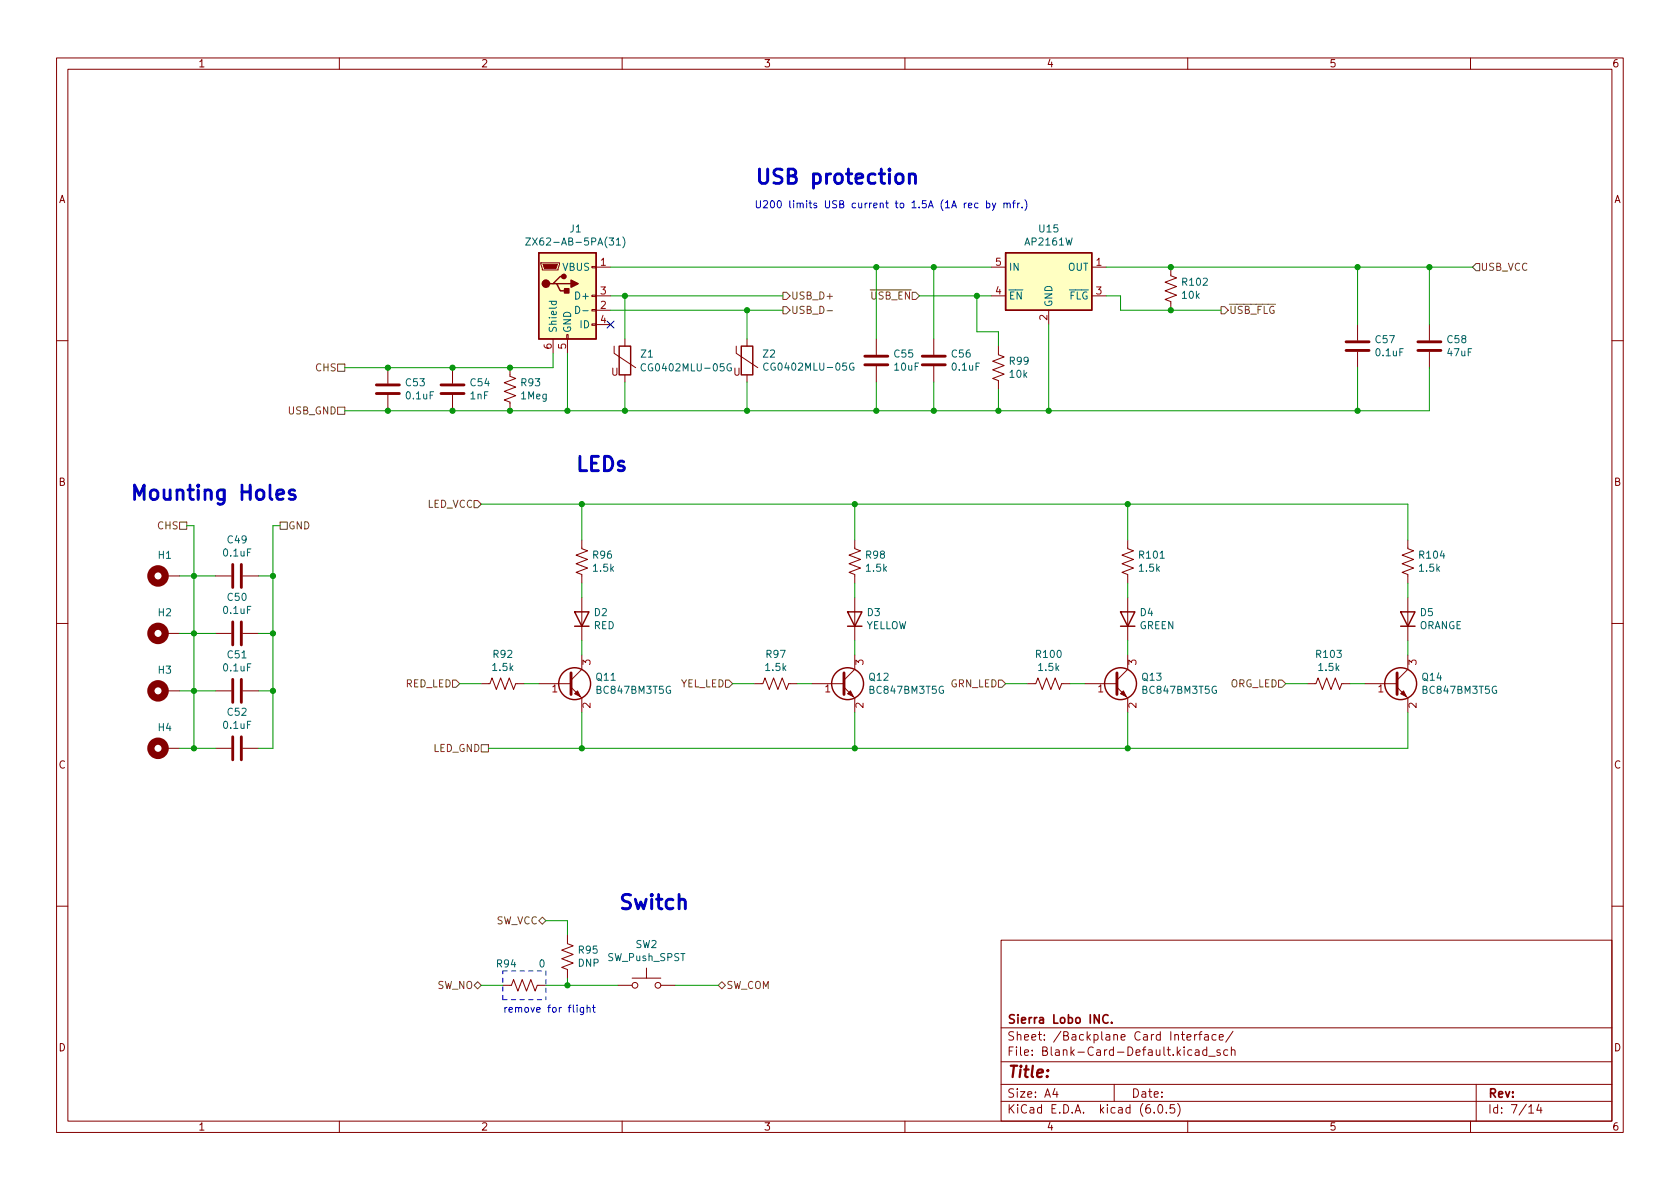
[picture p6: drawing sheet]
<svg xmlns="http://www.w3.org/2000/svg" width="297mm" height="210mm" viewBox="0 0 297 210" stroke-linecap="round" stroke-linejoin="round" font-family="sans-serif">
<g fill="none" stroke="#840000" stroke-width=".18">
<path d="M10 10.2h277v190.1h-277zM12 12.2h273v186.1h-273zM60 10.2v2M110 10.2v2M160 10.2v2M210 10.2v2M260 10.2v2M95.6 46.5h3.3v.2l-.2 1h-2.8zM97.8 59.9v2.6M100.2 59.2h.3v.7h-.3zM100.3 59.9v2.6M104.6 57.3h.8v.2h-.8z"/>
<path d="M104.6 54.7h.8v.3h-.8zM104.6 52.2h.8v.2h-.8zM104.6 47.1h.8v.3h-.8zM105.4 47.2h2.5M105.4 52.3h2.5M105.4 54.9h2.5M105.4 57.4h2.5M110.5 59.9v1.3M132.1 59.9v1.3M154.9 59.9v2.8M165.1 59.9v2.8M175.3 47.2h2.5"/>
<path d="M175.3 52.3h2.5M185.4 54.9v2.5M193 47.2h2.6M193 52.3h2.6M207 47.2v1.6l1 .3-2 .8 2 .8-2 .7 2 .8-2 .8 1 .3v1.6M240 57.4v2.8M252.7 57.4v2.8M10 60.2h2M68.6 65v2.8M68.6 69.8v2.8M80 65v2.8M80 69.8v2.8"/>
<path d="M90.2 65v1.5l1 .4-2 .8 2 .7-2 .8 2 .8-2 .7 1 .4v1.5M108.6 61.2v1.3l3.8 2.5M110.5 66.3v1.3M130.2 61.2v1.3l3.8 2.5M132.1 66.3v1.3M154.9 64.8v2.8M165.1 64.8v2.8M176.5 61.2v1.5l1 .4-2 .8 2 .7-2 .8 2 .8-2 .7 1 .4v1.5M240 62.2v2.8M252.7 62.2v2.8M285 60.2h2M102.9 95.5v1.5l1 .4-2 .8 2 .7-2 .8 2 .8-2 .7 1 .4v1.5"/>
<path d="M151.1 95.5v1.5l1 .4-2 .8 2 .7-2 .8 2 .8-2 .7 1 .4v1.5M199.4 95.5v1.5l1 .4-2 .8 2 .7-2 .8 2 .8-2 .7 1 .4v1.5M248.9 95.5v1.5l1 .4-2 .8 2 .7-2 .8 2 .8-2 .7 1 .4v1.5M10 110.2h2M29.2 101.8h2.5M29.2 112h2.5M38.1 101.8h2.8M38.1 112h2.8M42.9 101.8h2.8M42.9 112h2.8M102.9 105.7v7.6M102.9 115.8v2.6l-1.9 1.9"/>
<path d="M151.1 105.7v7.6M151.1 115.8v2.6l-1.9 1.9M199.4 105.7v7.6M199.4 115.8v2.6l-1.9 1.9M248.9 105.7v7.6M248.9 115.8v2.6l-1.9 1.9M285 110.2h2M29.2 132.3h2.5M29.2 122.2h2.5M38.1 132.3h2.8M38.1 122.2h2.8M42.9 132.3h2.8"/>
<path d="M42.9 122.2h2.8M85.1 120.9h1.5l.4-1 .8 2 .7-2 .8 2 .7-2 .8 2 .4-1h1.5M95.2 120.9h5.8M101 121.5l1.9 1.9v2.6M133.3 120.9h1.6l.4-1 .7 2 .8-2 .7 2 .8-2 .8 2 .3-1h1.6M143.5 120.9h5.7M149.2 121.5l1.9 1.9v2.6M181.6 120.9h1.5l.4-1 .8 2 .7-2 .8 2 .8-2 .7 2 .4-1h1.5M191.8 120.9h5.7M197.5 121.5l1.9 1.9v2.6M231.1 120.9h1.6l.3-1 .8 2 .8-2 .7 2 .8-2 .8 2 .3-1h1.6M241.3 120.9h5.7"/>
<path d="M247 121.5l1.9 1.9v2.6M10 160.2h2M88.9 174.2h1.5l.4-1 .8 2.1 .7-2.1 .8 2.1 .8-2.1 .7 2.1 .4-1.1h1.5M100.3 165.3v1.6l1 .4-2 .7 2 .8-2 .7 2 .8-2 .8 1 .3v1.6M109.2 174.2h2.6M111.8 173h5M114.3 171.2v1.8M116.8 174.2h2.6M177 166.3h108v32h-108zM285 160.2h2M60 198.3v2M110 198.3v2"/>
<path d="M160 198.3v2M177 194.8h108M177 191.8h108M177 187.8h108M177 181.8h108M186.5 192.5l-.4 1h1M186.9 193v1M197 191.8v3M204.1 196.7v.1M204.9 195.4l.2-.1a.81 .81 0 0 1 .6 .7 .81 .81 0 0 1-.3 .8h-.2a.81 .81 0 0 1-.6-.6 .81 .81 0 0 1 .3-.8zM206.2 196.7v.1M207.6 195.3h-.7v.7l.2-.1 .5 .1 .1 .2-.1 .5-.2 .1-.5-.1"/>
<path d="M208.2 195.1a1.72 1.72 0 0 1 0 2.3M209.9 183.4l.7-.1-.1-.3-.4-.1-.2 .2v.8h.6M210 198.3v2M211.2 182.9v1M211.4 185.7h.5l.1 .9M211.6 182.9l-.2 .1-.2 .2M211.9 182.9h.6M212 186l-.5 .1a.29 .29 0 0 0-.2 .2 .29 .29 0 0 0 .2 .3h.5M212.5 182.4l-.4 .2v1.3M213 183h.6v.9M213.4 185.7l-.5-.1-.3 .3v.4l.2 .3h.6M213.4 185.1v1.5"/>
<path d="M213.6 183.3l-.5 .1a.29 .29 0 0 0-.2 .2 .29 .29 0 0 0 .2 .3h.5M213.7 186.8h1.2M215 183l-.4-.1-.3 .3v.4l.1 .3h.6M215.6 183.4l.7-.1-.1-.3-.4-.1-.2 .2v.8h.6M215.7 185.7l-.3-.1-.3 .2 .1 .3 .5 .1v.4h-.6M217.1 185.7l-.5-.1-.2 .3v.4l.1 .3h.6M217.7 185.8l.2-.2 .4 .1 .1 .9M217.7 185.1v1.5M218 182.4l-1.3 1.9M260 198.3v2M261 191.8v6.5M270.3 195.8l.4-.5v1.5"/>
<path d="M270.3 196.8h.9M272.1 195.3l-.4 1h.9M272.4 195.8v1"/>
<circle cx="112.3" cy="174.2" r=".51"/>
<circle cx="116.3" cy="174.2" r=".51"/>
</g>
<path d="M195.9 179.6a.6 .6 0 0 0-.7 0 .6 .6 0 0 0-.2 .7 .56 .56 0 0 0 .3 .6 .56 .56 0 0 0 .6-.1M196.6 180.8v.1" fill="none" stroke="#840000" stroke-width=".3"/>
<g fill="none" stroke="#840000" stroke-width=".25">
<path d="M95.2 44.7h10.2v15.2h-10.2zM97.8 50.2h.6l.7 1.2h1.2M98.4 50.2h2.6M99.7 48.9h-.6l-1.3 1.3h-.6M177.8 44.7h15.2v10.2h-15.2zM109.5 61.2h2v5.1h-2zM131.1 61.2h2v5.1h-2zM101.6 108.2h2.5l-1.2 2.5zM101.6 110.7h2.5M149.9 108.2h2.5l-1.3 2.5zM149.9 110.7h2.5M198.1 108.2h2.6l-1.3 2.5z"/>
<path d="M198.1 110.7h2.6M247.6 108.2h2.6l-1.3 2.5zM247.6 110.7h2.6"/>
<circle cx="101.6" cy="120.9" r="2.82"/>
<circle cx="149.9" cy="120.9" r="2.82"/>
<circle cx="198.1" cy="120.9" r="2.82"/>
<circle cx="247.6" cy="120.9" r="2.82"/>
</g>
<g fill="none" stroke="#840000" stroke-width=".51">
<path d="M66.5 69.6h4.1M66.5 68.1h4.1M78 69.6h4M78 68.1h4M152.9 64.5h4.1M152.9 63h4.1M163.1 64.5h4M163.1 63h4M238 62h4.1M238 60.4h4.1M250.7 62h4.1M250.7 60.4h4.1"/>
<path d="M41.1 99.8v4.1M42.7 99.8v4.1M41.1 110v4M42.7 110v4M101 119v3.8M149.2 119v3.8M197.5 119v3.8M247 119v3.8M41.1 120.1v4.1M41.1 130.3v4.1M42.7 120.1v4.1M42.7 130.3v4.1"/>
</g>
<g fill="none" stroke="#840000" stroke-width="1.3">
<circle cx="27.9" cy="112" r="1.27"/>
<circle cx="27.9" cy="101.8" r="1.27"/>
<circle cx="27.9" cy="122.2" r="1.27"/>
<circle cx="27.9" cy="132.3" r="1.27"/>
</g>
<g fill="#840000" stroke="#840000" stroke-width=".18">
<path d="M247.6 122.7l.6-.5 .5 1z"/>
<path d="M150.4 122.2l.5 1-1-.5z"/>
<path d="M198.1 122.7l.5-.5 .5 1z"/>
<path d="M101.6 122.7l.5-.5 .5 1z"/>
<path d="M96 46.7h2.6l-.3 .8h-2z"/>
</g>
<g fill="#ffffc2" stroke="#ffffc2" stroke-width=".18">
<path d="M177.8 44.7h15.2v10.2h-15.2z"/>
<path d="M95.2 44.7h10.2v15.2h-10.2z"/>
</g>
<g fill="#840000" stroke="#840000" stroke-width=".25">
<path d="M101 49.5l1.2 .7-1.2 .6z"/>
<path d="M99.8 51h.8v.8h-.8z"/>
<circle cx="96.5" cy="50.2" r=".63"/>
<circle cx="99.7" cy="48.9" r=".38"/>
</g>
<path d="M92.9 42.1h.9l-.9 1.2h.9M97.1 53.3h1.3M97.6 53.3l-.1 .3 .3 .3 .5-.1v-.5M101.8 54.2a.64 .64 0 0 1 .7 .6 .64 .64 0 0 1-.7 .6zM103 54.9h1M109 42.4l.3-.3v1.2M109 43.3h.7M110.1 41.9a1.46 1.46 0 0 1 0 1.9M114.1 64.4a.6 .6 0 0 0-.8 .5 .6 .6 0 0 0 .6 .7l.2-.1M129.3 64.4a.59 .59 0 0 0-.8 .6 .59 .59 0 0 0 .8 .5v-.5h-.2M135.8 64.3a.6 .6 0 0 0-.8 .4 .6 .6 0 0 0 .6 .8l.2-.2M150.9 64.3a.59 .59 0 0 0-.7 .5 .59 .59 0 0 0 .7 .6l.1-.5h-.3" fill="none" stroke="#006464" stroke-width=".18"/>
<g fill="none" stroke="#725600" stroke-width=".18">
<path d="M138.4 54.2h.7l.6 .7-.6 .6h-.7zM138.4 51.7h.7l.6 .6-.6 .7h-.7zM146.2 54.9h1M161.3 51.7h.6l.7 .6-.7 .7h-.6zM215.9 54.2h.6l.7 .7-.7 .6h-.6zM261 46.6h.6v1.3h-.6l-.7-.7zM59.7 72h1.3v1.3h-1.3zM59.7 64.4h1.3v1.3h-1.3zM31.7 92.3h1.3v1.3h-1.3zM49.5 92.3h1.3v1.3h-1.3zM83.8 88.5h.7l.6 .6-.6 .7h-.7zM80 120.3h.6l.7 .6-.7 .6h-.6z"/>
<path d="M85.1 131.7h1.3v1.3h-1.3zM128.3 120.3h.6l.6 .6-.6 .6h-.6zM176.5 120.3h.7l.6 .6-.6 .6h-.7zM226.1 120.3h.6l.6 .6-.6 .6h-.6zM83.8 174.2l.7-.6 .6 .6-.6 .7zM95.2 162.8l.7-.6 .6 .6-.6 .6zM127 174.2l.6-.6 .7 .6-.7 .7z"/>
</g>
<path d="M160.8 31a.63 .63 0 0 1 1.1 .1v1.3M160.8 30.7v1.7M52.1 86.7l-.6-.1-.4 .4 .2 .3 .8 .3 .1 .2-.1 .4-.2 .1-.8-.1" fill="none" stroke="#0000c2" stroke-width=".51"/>
<g fill="none" stroke="#0000c2" stroke-width=".18">
<path d="M171.2 36.3l.6-.1v-.2l-.4-.1-.2 .2 .1 .6h.5M172.9 36l-.3-.1-.3 .3 .1 .5h.5M174.4 36l.4-.1 .2 .3-.1 .5h-.5M174.4 35.5v1.3M175.5 35.9l.3 .9M176.1 35.9l-.5 1.2-.1 .1M177.5 36l.2-.1 .3 .1 .1 .8M177.5 35.9v.9M178.1 36.1l.1-.2 .3 .1 .1 .8M179 35.9h.5M179.5 35.5l-.3 .2v1.1M179.9 35.9v.9"/>
<path d="M180.3 35.9l-.4 .3M180.7 36.6v.2M181.2 35.3a1.46 1.46 0 0 1 0 1.9M103.2 178.2v1l-.3 .2h-.3M103.2 178.2h-.4l-.2 .2 .1 .5h.5M103.8 178.3l.2-.1h.3v.8M103.8 177.7v1.3M104.8 178.2h.4M104.9 177.7v1.1l.3 .2"/>
</g>
<path d="M88.9 171.7h7.6M88.9 176.8h7.6M88.9 176.8v-5.1M96.5 171.7v5.1" fill="none" stroke="#0000c2" stroke-width=".18" stroke-dasharray=".8 .8"/>
<g fill="none" stroke="#009600" stroke-width=".18">
<path d="M107.9 47.2h67.4M107.9 54.9h30.5M107.9 52.3h30.5M110.5 52.3v7.6M132.1 54.9v5M154.9 47.2v12.7M162.6 52.3h12.7M165.1 47.2v12.7M172.7 52.3v6.4h3.8v2.5M185.4 57.4v15.2M195.6 47.2h64.7M195.6 52.3h2.5v2.6h17.8"/>
<path d="M240 47.2v10.2M252.7 47.2v10.2M97.8 62.5v2.5h-36.8M100.3 62.5v10.1M110.5 67.6v5M132.1 67.6v5M154.9 67.6v5M165.1 67.6v5M176.5 68.8v3.8M240 65v7.6M252.7 65v7.6h-191.7M33 93h1.3v39.3"/>
<path d="M49.5 93h-1.2v39.3h-2.6M85.1 89.1h163.8v6.4M102.9 89.1v6.4M151.1 89.1v6.4M199.4 89.1v6.4M31.7 112h6.4M31.7 101.8h6.4M45.7 112h2.6M45.7 101.8h2.6M102.9 103.1v2.6M102.9 113.3v2.5M151.1 103.1v2.6"/>
<path d="M151.1 113.3v2.5M199.4 103.1v2.6M199.4 113.3v2.5M248.9 103.1v2.6M248.9 113.3v2.5M31.7 132.3h6.4M31.7 122.2h6.4M45.7 122.2h2.6M81.3 120.9h3.8M92.7 120.9h2.5M102.9 126v6.3M129.5 120.9h3.8"/>
<path d="M141 120.9h2.5M151.1 126v6.3M177.8 120.9h3.8M189.2 120.9h2.6M199.4 126v6.3M227.3 120.9h3.8M238.8 120.9h2.5M248.9 126v6.3h-162.5M85.1 174.2h3.8M96.5 162.8h3.8v2.5M96.5 174.2h12.7M100.3 173v1.2"/>
<path d="M119.4 174.2h7.6"/>
</g>
<path d="M107.3 56.8l1.3 1.2M108.6 56.8l-1.3 1.2" fill="none" stroke="#000084" stroke-width=".18"/>
<g fill="#009600" stroke="#009600" stroke-width=".18">
<circle cx="34.3" cy="101.8" r=".46"/>
<circle cx="48.3" cy="101.8" r=".46"/>
<circle cx="34.3" cy="122.2" r=".46"/>
<circle cx="34.3" cy="112" r=".46"/>
<circle cx="207" cy="54.9" r=".46"/>
<circle cx="185.4" cy="72.6" r=".46"/>
<circle cx="207" cy="47.2" r=".46"/>
<circle cx="240" cy="47.2" r=".46"/>
<circle cx="199.4" cy="89.1" r=".46"/>
<circle cx="240" cy="72.6" r=".46"/>
<circle cx="252.7" cy="47.2" r=".46"/>
<circle cx="165.1" cy="72.6" r=".46"/>
<circle cx="154.9" cy="72.6" r=".46"/>
<circle cx="151.1" cy="89.1" r=".46"/>
<circle cx="199.4" cy="132.3" r=".46"/>
<circle cx="151.1" cy="132.3" r=".46"/>
<circle cx="48.3" cy="112" r=".46"/>
<circle cx="34.3" cy="132.3" r=".46"/>
<circle cx="48.3" cy="122.2" r=".46"/>
<circle cx="100.3" cy="174.2" r=".46"/>
<circle cx="102.9" cy="132.3" r=".46"/>
<circle cx="132.1" cy="72.6" r=".46"/>
<circle cx="110.5" cy="72.6" r=".46"/>
<circle cx="154.9" cy="47.2" r=".46"/>
<circle cx="165.1" cy="47.2" r=".46"/>
<circle cx="172.7" cy="52.3" r=".46"/>
<circle cx="110.5" cy="52.3" r=".46"/>
<circle cx="176.5" cy="72.6" r=".46"/>
<circle cx="132.1" cy="54.9" r=".46"/>
<circle cx="68.6" cy="72.6" r=".46"/>
<circle cx="68.6" cy="65" r=".46"/>
<circle cx="90.2" cy="65" r=".46"/>
<circle cx="90.2" cy="72.6" r=".46"/>
<circle cx="102.9" cy="89.1" r=".46"/>
<circle cx="100.3" cy="72.6" r=".46"/>
<circle cx="80" cy="72.6" r=".46"/>
<circle cx="80" cy="65" r=".46"/>
</g>
<g font-size="3.5" fill="#0000c2">
<text x="133.3" y="32.6">USB protection</text>
<text x="101.6" y="83.4">LEDs</text>
<text x="22.9" y="88.4">Mounting Holes</text>
<text x="109.2" y="160.8">Switch</text>
</g>
<text font-size="2.8" fill="#840000" x="178" y="190.6">Title:</text>
<g font-size="2.1" fill="#840000">
<text x="178" y="184">Sheet: /Backplane Card Interface/</text>
<text x="178" y="181">Sierra Lobo INC.</text>
<text x="178" y="186.7">File: Blank-Card-Default.kicad_sch</text>
<text x="178" y="196.9">KiCad E.D.A. kicad (6.0.5)</text>
<text x="178" y="194.1">Size: A4</text>
<text x="200" y="194.1">Date:</text>
<text x="263" y="194.1">Rev:</text>
<text x="263" y="196.9">Id: 7/14</text>
</g>
<g font-size="1.8" fill="#840000">
<text x="35" y="11.9">1</text>
<text x="85" y="11.9">2</text>
<text x="135" y="11.9">3</text>
<text x="185" y="11.9">4</text>
<text x="235" y="11.9">5</text>
<text x="285" y="11.9">6</text>
<text x="10.3" y="35.9">A</text>
<text x="285.3" y="35.9">A</text>
<text x="108.1" y="66.4">U</text>
<text x="129.7" y="66.4">U</text>
<text x="10.3" y="85.9">B</text>
<text x="285.3" y="85.9">B</text>
<text x="10.3" y="135.9">C</text>
<text x="285.3" y="135.9">C</text>
<text x="10.3" y="185.9">D</text>
<text x="285.3" y="185.9">D</text>
<text x="35" y="199.9">1</text>
<text x="85" y="199.9">2</text>
<text x="135" y="199.9">3</text>
<text x="185" y="199.9">4</text>
<text x="235" y="199.9">5</text>
<text x="285" y="199.9">6</text>
</g>
<g font-size="1.8" fill="#006464">
<text x="100.8" y="41.1">J1</text>
<text x="183.8" y="41.1">U15</text>
<text x="94.5" y="43.4">ZX62-AB-5PA(31)</text>
<text x="99.5" y="47.9">VBUS</text>
<text x="178.3" y="47.9">IN</text>
<text x="181.4" y="43.4">AP2161W</text>
<text x="188.8" y="47.9">OUT</text>
<text x="102.1" y="53">D+</text>
<text x="178.3" y="53">~{EN}</text>
<text x="187.6" y="53">~{FLG}</text>
<text x="209.1" y="52.8">10k</text>
<text x="209.2" y="50.5">R102</text>
<text x="98.4" y="58.9" transform="rotate(-90 98.4 58.9)">Shield</text>
<text x="101" y="58.9" transform="rotate(-90 101 58.9)">GND</text>
<text x="102.6" y="58">ID</text>
<text x="186.1" y="54.4" transform="rotate(-90 186.1 54.4)">GND</text>
<text x="113.4" y="63.2">Z1</text>
<text x="114.2" y="65.7">CG0402MLU-05G</text>
<text x="135" y="63.2">Z2</text>
<text x="135.8" y="65.5">CG0402MLU-05G</text>
<text x="158.2" y="63.2">C55</text>
<text x="158.2" y="65.5">10uF</text>
<text x="168.3" y="63.2">C56</text>
<text x="168.4" y="65.5">0.1uF</text>
<text x="178.6" y="64.5">R99</text>
<text x="243.3" y="60.7">C57</text>
<text x="243.4" y="63">0.1uF</text>
<text x="256" y="60.7">C58</text>
<text x="256" y="63">47uF</text>
<text x="71.8" y="68.3">C53</text>
<text x="71.9" y="70.6">0.1uF</text>
<text x="83.2" y="70.6">1nF</text>
<text x="83.2" y="68.3">C54</text>
<text x="92.2" y="70.6">1Meg</text>
<text x="92.2" y="68.3">R93</text>
<text x="178.6" y="66.8">10k</text>
<text x="28" y="98.8">H1</text>
<text x="39.6" y="98.4">0.1uF</text>
<text x="40.3" y="96.1">C49</text>
<text x="104.9" y="98.8">R96</text>
<text x="105" y="101.1">1.5k</text>
<text x="153.2" y="98.8">R98</text>
<text x="153.2" y="101.1">1.5k</text>
<text x="201.5" y="101.1">1.5k</text>
<text x="201.5" y="98.8">R101</text>
<text x="251" y="101.1">1.5k</text>
<text x="251.1" y="98.8">R104</text>
<text x="40.3" y="106.2">C50</text>
<text x="28" y="109">H2</text>
<text x="39.6" y="108.6">0.1uF</text>
<text x="105" y="111.2">RED</text>
<text x="105.1" y="108.9">D2</text>
<text x="153" y="111.2">YELLOW</text>
<text x="153.4" y="108.9">D3</text>
<text x="201.4" y="111.2">GREEN</text>
<text x="201.6" y="108.9">D4</text>
<text x="250.9" y="111.2">ORANGE</text>
<text x="251.1" y="108.9">D5</text>
<text x="28" y="119.1">H3</text>
<text x="39.6" y="118.7">0.1uF</text>
<text x="40.3" y="116.4">C51</text>
<text x="87.2" y="118.6">1.5k</text>
<text x="87.3" y="116.3">R92</text>
<text x="135.4" y="118.6">1.5k</text>
<text x="135.5" y="116.3">R97</text>
<text x="183.3" y="116.3">R100</text>
<text x="183.7" y="118.6">1.5k</text>
<text x="232.8" y="116.3">R103</text>
<text x="233.2" y="118.6">1.5k</text>
<text x="105.5" y="120.4">Q11</text>
<text x="105.7" y="122.7">BC847BM3T5G</text>
<text x="153.7" y="120.4">Q12</text>
<text x="154" y="122.7">BC847BM3T5G</text>
<text x="202" y="120.4">Q13</text>
<text x="202.2" y="122.7">BC847BM3T5G</text>
<text x="251.5" y="120.4">Q14</text>
<text x="251.7" y="122.7">BC847BM3T5G</text>
<text x="28" y="129.3">H4</text>
<text x="39.6" y="128.9">0.1uF</text>
<text x="40.3" y="126.6">C52</text>
<text x="112.4" y="167.6">SW2</text>
<text x="87.9" y="171.1">R94</text>
<text x="95.3" y="171.1">0</text>
<text x="102.2" y="170.9">DNP</text>
<text x="102.4" y="168.6">R95</text>
<text x="107.4" y="169.9">SW_Push_SPST</text>
</g>
<g font-size="1.8" fill="#0000c2">
<text x="133.3" y="36.8">U200 limits USB current to 1.5A (1A rec by mfr.)</text>
<text x="88.9" y="179.1">remove for flight</text>
</g>
<g font-size="1.8" fill="#a90000">
<text x="106.2" y="47">1</text>
<text x="176" y="47">5</text>
<text x="193.8" y="47">1</text>
<text x="106.2" y="52.1">3</text>
<text x="176" y="52.1">4</text>
<text x="193.8" y="52.1">3</text>
<text x="106.2" y="54.6">2</text>
<text x="106.2" y="57.1">4</text>
<text x="185.2" y="56.6" transform="rotate(-90 185.2 56.6)">2</text>
<text x="97.5" y="61.7" transform="rotate(-90 97.5 61.7)">6</text>
<text x="100.1" y="61.7" transform="rotate(-90 100.1 61.7)">5</text>
<text x="104.4" y="117.6" transform="rotate(-90 104.4 117.6)">3</text>
<text x="152.7" y="117.6" transform="rotate(-90 152.7 117.6)">3</text>
<text x="200.9" y="117.6" transform="rotate(-90 200.9 117.6)">3</text>
<text x="250.4" y="117.6" transform="rotate(-90 250.4 117.6)">3</text>
<text x="97.6" y="122.4">1</text>
<text x="104.4" y="125.2" transform="rotate(-90 104.4 125.2)">2</text>
<text x="145.9" y="122.4">1</text>
<text x="152.7" y="125.2" transform="rotate(-90 152.7 125.2)">2</text>
<text x="194.1" y="122.4">1</text>
<text x="200.9" y="125.2" transform="rotate(-90 200.9 125.2)">2</text>
<text x="243.7" y="122.4">1</text>
<text x="250.4" y="125.2" transform="rotate(-90 250.4 125.2)">2</text>
</g>
<g font-size="1.8" fill="#725600">
<text x="261.7" y="47.9">USB_VCC</text>
<text x="139.8" y="53">USB_D+</text>
<text x="152.6" y="53">~{USB_EN}</text>
<text x="139.8" y="55.5">USB_D-</text>
<text x="217.3" y="55.5">~{USB_FLG}</text>
<text x="55.9" y="65.7">CHS</text>
<text x="50.9" y="73.3">USB_GND</text>
<text x="75.5" y="89.8">LED_VCC</text>
<text x="27.9" y="93.6">CHS</text>
<text x="50.9" y="93.6">GND</text>
<text x="71.7" y="121.5">RED_LED</text>
<text x="120.2" y="121.5">YEL_LED</text>
<text x="168" y="121.5">GRN_LED</text>
<text x="217.4" y="121.5">ORG_LED</text>
<text x="76.5" y="133">LED_GND</text>
<text x="87.6" y="163.4">SW_VCC</text>
<text x="77.2" y="174.9">SW_NO</text>
<text x="128.4" y="174.9">SW_COM</text>
</g>
</svg>
